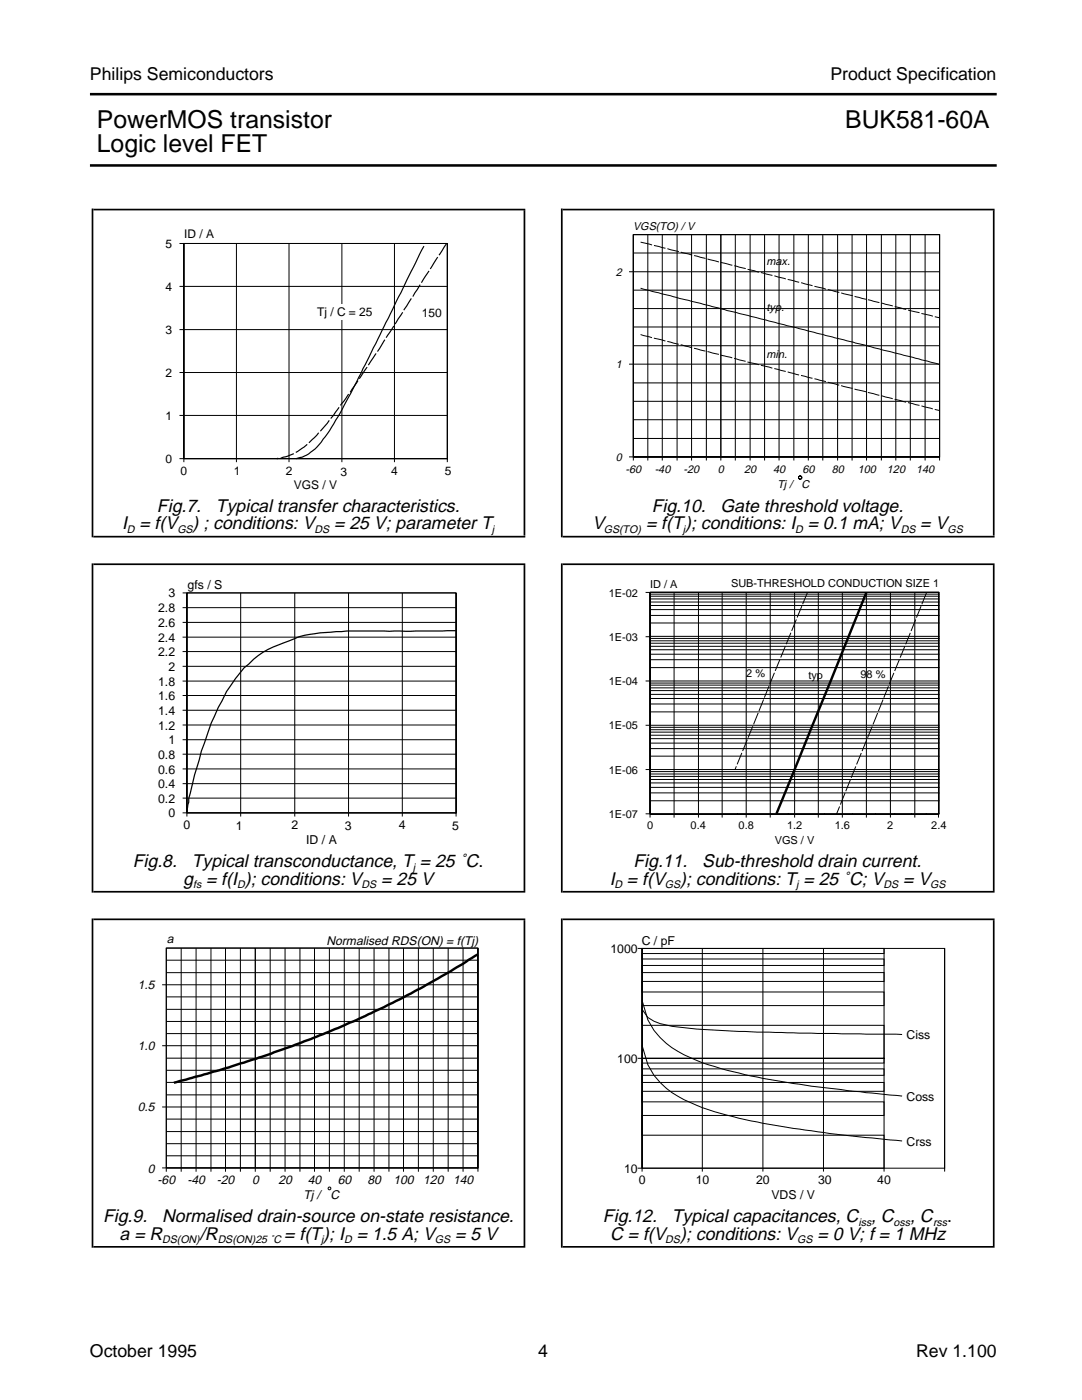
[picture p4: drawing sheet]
<svg xmlns="http://www.w3.org/2000/svg" width="216mm" height="279mm" viewBox="0 0 216 279" stroke-linecap="round" stroke-linejoin="round" font-family="sans-serif">
<g fill="none" stroke="#000" stroke-width=".2">
<path d="M35.8 48.6h53.5v43.6M35.8 57.2h53.5M36.7 48.6h52.6v42.9h-52.6zM36.7 48.6v43.6M47.2 48.6v43.6M57.7 48.6v43.6M68.2 48.6v43.6M78.7 48.6v43.6M35.8 65.8h53.5M35.8 74.3h53.5M35.8 82.9h53.5M35.8 91.5h53.5"/>
<path d="M55.2 91.5h.1"/>
</g>
<path d="M84.6 49.1l-9.2 18.6a240.2 240.2 0 0 1-9.6 18.2 16.2 16.2 0 0 1-4.2 4.7l-1.3 .6-1.2 .3" fill="none" stroke="#000" stroke-width=".23"/>
<path d="M89.1 48.6l-15.1 23.4a117 117 0 0 1-10.8 14.9 15.3 15.3 0 0 1-6.3 4.3l-1.7 .3" fill="none" stroke="#000" stroke-width=".23" stroke-dasharray="2.8 .5" stroke-linecap="butt"/>
<g fill="#fff">
<path d="M74.9 44.2h14.8v3.4h-14.8z" fill-rule="evenodd"/>
<path d="M63.1 60.7h11.9v3h-11.9z" fill-rule="evenodd"/>
</g>
<g fill="none" stroke="#000" stroke-width=".2">
<path d="M125.5 54.2h62M126.4 46.8h61.1v44.4h-61.1zM126.4 46.8v45.1M126.4 46.8h61.1v45.1M126.4 50.5h61.1M126.4 57.9h61.1M127.8 57.5l59.7 15.2M129.3 46.8v45.1M132.2 46.8v45.1M135.1 46.8v45.1M138 46.8v45.1M140.9 46.8v45.1"/>
<path d="M143.8 46.8v45.1M146.7 46.8v45.1M149.7 46.8v45.1M152.6 46.8v45.1M155.5 46.8v45.1M158.4 46.8v45.1M161.3 46.8v45.1M164.2 46.8v45.1M167.1 46.8v45.1M170 46.8v45.1M172.9 46.8v45.1M175.9 46.8v45.1"/>
<path d="M178.8 46.8v45.1M181.6 46.8v45.1M184.6 46.8v45.1M125.5 72.7h62M126.4 61.6h61.1M126.4 65.3h61.1M126.4 69h61.1M126.4 76.4h61.1M125.5 91.2h62M126.4 80.1h61.1M126.4 83.8h61.1M126.4 87.5h61.1"/>
<path d="M36.4 118.3h54.6v44.7M37.3 118.3h53.7v43.9h-53.7zM37.3 118.3v44.7M48 118.3v44.7M58.8 118.3v44.7M69.5 118.3v44.7M80.3 118.3v44.7M36.4 121.3h54.6M36.4 124.2h54.6M36.4 127.2h54.6M36.4 130h54.6M36.4 133h54.6"/>
<path d="M36.4 135.9h54.6M36.4 138.8h54.6M36.4 141.7h54.6M36.4 144.7h54.6M36.4 147.6h54.6M36.4 150.5h54.6M36.4 153.5h54.6M36.4 156.4h54.6M36.4 159.3h54.6M36.4 162.2h54.6M37.3 162.2h.1"/>
<circle cx="159.7" cy="95.3" r=".33"/>
</g>
<path d="M127.8 48.3l59.7 15.1M127.8 66.8l59.7 15.1" fill="none" stroke="#000" stroke-width=".2" stroke-dasharray="2.4 .4" stroke-linecap="butt"/>
<path d="M91 125.9h-21.8l-1.1 .2a34.2 34.2 0 0 0-8.5 1l-1 .4a24 24 0 0 0-8 4.1l-1.9 1.7a36.7 36.7 0 0 0-5.2 7.9 79.1 79.1 0 0 0-4.2 12.1 57 57 0 0 0-2 8.9" fill="none" stroke="#000" stroke-width=".25"/>
<path d="M76.4 115.1h14.7v2.8h-14.7z" fill-rule="evenodd" fill="#fff"/>
<g fill="none" stroke="#000" stroke-width=".2">
<path d="M128.8 118.2h.9M129.7 118.2h57.6v44.2h-57.6zM129.7 119.5h57.7M129.7 119h57.7M129.7 118.6h57.7M134.5 118.2v45M139.4 118.2v45M144.1 118.2v45M148.9 118.2v45M153.7 118.2v45M158.6 118.2v45M163.3 118.2v45"/>
<path d="M168.1 118.2v45M172.9 118.2v45M177.7 118.2v45M182.5 118.2v45M187.3 118.2v45M128.8 127.1h.9M128.8 135.9h58.6M129.7 139.4h57.7M129.7 138.6h57.7M129.7 137.8h57.7M129.7 137.3h57.7M129.7 136.7h57.7"/>
<path d="M129.7 136.3h57.7M129.7 133.2h57.7M129.7 131.7h57.7M129.7 130.6h57.7M129.7 129.7h57.7M129.7 129h57.7M129.7 128.4h57.7M129.7 127.9h57.7M129.7 127.4h57.7M129.7 127h57.7M129.7 124.3h57.7M129.7 122.8h57.7"/>
<path d="M129.7 121.7h57.7M129.7 120.8h57.7M129.7 120.2h57.7M128.8 144.7h58.6M128.8 153.6h58.6M129.7 159.8h57.7M129.7 158.2h57.7M129.7 157.1h57.7M129.7 156.2h57.7M129.7 155.6h57.7M129.7 154.9h57.7M129.7 154.5h57.7"/>
<path d="M129.7 154h57.7M129.7 150.9h57.7M129.7 149.4h57.7M129.7 148.3h57.7M129.7 147.4h57.7M129.7 146.7h57.7M129.7 146.1h57.7M129.7 145.6h57.7M129.7 145.2h57.7M129.7 142.1h57.7M129.7 140.5h57.7M128.8 162.4h.9"/>
<path d="M129.7 162.5h.1M129.7 162.5h57.7v-44.3h-57.7v45M147 162.5h.1M157.2 162.5h.1M164.4 162.5h.1M170 162.5h.1M174.6 162.5h.1M178.4 162.5h.1M181.8 162.5h.1M184.7 162.5h.1M32.4 196.5h63M33.2 189.2h62.2v43.9h-62.2z"/>
<path d="M33.2 191.6h62.2M33.2 194.1h62.2M33.2 199h62.2M36.2 189.2v44.6M39.1 189.2v44.6M42.1 189.2v44.6M45 189.2v44.6M48 189.2v44.6M50.9 189.2v44.6M53.9 189.2v44.6M56.9 189.2v44.6M59.9 189.2v44.6"/>
<path d="M62.8 189.2v44.6M65.7 189.2v44.6M68.7 189.2v44.6M71.7 189.2v44.6M74.6 189.2v44.6M77.6 189.2v44.6M80.5 189.2v44.6M83.5 189.2v44.6M86.5 189.2v44.6M89.4 189.2v44.6M92.4 189.2v44.6M127.2 189.3h.9"/>
<path d="M128.1 189.3h60.4v43.8h-60.4zM128.1 199.7l1.2 3.8a15.3 15.3 0 0 0 7.2 7 59.4 59.4 0 0 0 14.6 4.4l6 1.1a328.9 328.9 0 0 0 22.9 2.7M128.1 189.3h48.3v1h-48.3v1.1h48.3v1.3h-48.3v1.4h48.3v1.8h-48.3v2.1h48.3v2.7h-48.3v3.9h48.3v6.6h-48.3h48.3v1h-48.3v1.1h48.3v1.3h-48.3v1.4h48.3v1.8h-48.3v2.1h48.3v2.7h-48.3v4h48.3v6.5h-49.2M128.1 189.3v44.5M140.1 189.3v44.5M152.2 189.3v44.5M164.3 189.3v44.5M176.4 189.3v44.5M188.5 189.3v44.5M32.4 208.7h63M33.2 201.4h62.2M33.2 203.9h62.2"/>
<path d="M33.2 206.3h62.2M33.2 211.2h62.2M33.2 213.6h62.2M33.2 216h62.2M33.2 218.5h62.2M127.2 211.2h.9M128.1 201.4l1.2 1.7a11.6 11.6 0 0 0 6 1.9l3.7 .4 12.1 .6 28.9 .5M128.1 208.6l1.2 3.9a15.3 15.3 0 0 0 7.2 7 61.2 61.2 0 0 0 14.6 4.4l6 1.1a314 314 0 0 0 22.9 2.7M32.4 220.9h63M32.4 233.1h63M33.2 233.8v-44.6h62.2v44.6M33.2 223.3h62.2"/>
<path d="M33.2 225.8h62.2M33.2 228.2h62.2M33.2 230.7h62.2"/>
<circle cx="65.7" cy="237.2" r=".28"/>
</g>
<path d="M172.9 118.2l-18 44.2M95.4 190.5l-7.9 4.7-8.5 4.6a222.7 222.7 0 0 1-44.3 16.3" fill="none" stroke="#000" stroke-width=".48"/>
<path d="M161.1 118.3l-14.5 35.3M184.9 118.3l-18 44.2" fill="none" stroke="#000" stroke-width=".2" stroke-dasharray="2.5 .4" stroke-linecap="butt"/>
<path d="M174 186.2h14.4v2.5h-14.4z" fill-rule="evenodd" fill="#fff"/>
<path d="M18.6 41.8h86.2M112.3 41.8h86.2M18.6 112.6h86.2M18.6 107.1h86.2M112.3 112.6h86.2M112.3 107.1h86.2M18.6 178h86.2M112.3 178h86.2M18.6 183.5h86.2M112.3 183.5h86.2M18.6 248.8h86.2M112.3 248.8h86.2" fill="none" stroke="#000" stroke-width=".34"/>
<path d="M104.5 145.3h.3M198.1 145.3h.4M104.5 216.2h.3M198.1 216.2h.4" fill="none" stroke="#000" stroke-width="65" stroke-linecap="butt"/>
<path d="M18.3 145.3h.3M111.9 145.3h.4M18.3 216.2h.3M111.9 216.2h.4" fill="none" stroke="#000" stroke-width="65.7" stroke-linecap="butt"/>
<path d="M104.5 74.4h.3M198.1 74.4h.4" fill="none" stroke="#000" stroke-width="64.9" stroke-linecap="butt"/>
<path d="M18.3 74.4h.3M111.9 74.4h.4" fill="none" stroke="#000" stroke-width="65.6" stroke-linecap="butt"/>
<path d="M17.9 18.8h181M17.9 33h181" fill="none" stroke="#000" stroke-width=".51"/>
<g font-size="4.9">
<text x="19.3" y="25.5">PowerMOS transistor</text>
<text x="168.7" y="25.5">BUK581-60A</text>
<text x="19.3" y="30.4">Logic level FET</text>
</g>
<g font-size="3.6">
<text x="24.4" y="105.7">I = f(V</text>
<text x="31.3" y="102.2">Fig.7.</text>
<text x="38.4" y="105.7">) ; conditions: V</text>
<text x="43.1" y="102.2">Typical transfer characteristics.</text>
<text x="66.7" y="105.7">= 25 V; parameter T</text>
<text x="118.2" y="105.7">V</text>
<text x="128.9" y="105.7">= f(T); conditions: I = 0.1 mA; V</text>
<text x="130.1" y="102.2">Fig.10.</text>
<text x="143.8" y="102.2">Gate threshold voltage.</text>
<text x="183.6" y="105.7">= V</text>
<text x="26.5" y="173.1">Fig.8.</text>
<text x="38.3" y="173.1">Typical transconductance, T = 25 ˚C.</text>
<text x="126.4" y="173.1">Fig.11.</text>
<text x="140.1" y="173.1">Sub-threshold drain current.</text>
<text x="36.6" y="176.5">g</text>
<text x="41.1" y="176.5">= f(I ); conditions: V</text>
<text x="76.1" y="176.5">= 25 V</text>
<text x="121.7" y="176.5">I = f(V</text>
<text x="135.7" y="176.5">); conditions: T = 25 ˚C; V</text>
<text x="180.2" y="176.5">= V</text>
<text x="20.6" y="243.8">Fig.9.</text>
<text x="32.3" y="243.8">Normalised drain-source on-state resistance.</text>
<text x="120.3" y="243.8">Fig.12.</text>
<text x="134" y="243.8">Typical capacitances, C</text>
<text x="173.8" y="243.8">, C</text>
<text x="181.6" y="243.8">, C</text>
<text x="23.9" y="247.4">a = R</text>
<text x="39.9" y="247.4">/R</text>
<text x="56.7" y="247.4">= f(T); I</text>
<text x="71.2" y="247.4">= 1.5 A; V</text>
<text x="90.8" y="247.4">= 5 V</text>
<text x="121.8" y="247.4">C = f(V</text>
<text x="135.7" y="247.4">); conditions: V</text>
<text x="163.1" y="247.4">= 0 V; f = 1 MHz</text>
</g>
<g font-size="3.5">
<text x="17.9" y="16">Philips Semiconductors</text>
<text x="165.7" y="16">Product Specification</text>
<text x="189" y="243.8">.</text>
<text x="17.9" y="270.8">October 1995</text>
<text x="107.4" y="270.8">4</text>
<text x="182.8" y="270.8">Rev 1.100</text>
</g>
<g font-size="2.5">
<text x="33.6" y="119.2">3</text>
<text x="37.4" y="117.5">gfs / S</text>
<text x="31.5" y="122.2">2.8</text>
<text x="31.5" y="125.1">2.6</text>
<text x="31.5" y="128.1">2.4</text>
<text x="31.5" y="130.9">2.2</text>
<text x="31.5" y="136.8">1.8</text>
<text x="33.6" y="133.9">2</text>
<text x="31.5" y="139.7">1.6</text>
<text x="31.5" y="142.7">1.4</text>
<text x="31.5" y="145.6">1.2</text>
<text x="33.6" y="148.5">1</text>
<text x="31.5" y="151.4">0.8</text>
<text x="31.5" y="154.4">0.6</text>
<text x="31.5" y="157.3">0.4</text>
<text x="31.5" y="160.2">0.2</text>
<text x="33.6" y="163.1">0</text>
<text x="36.6" y="165.5">0</text>
<text x="47" y="165.7">1</text>
<text x="58.1" y="165.5">2</text>
<text x="68.8" y="165.6">3</text>
<text x="79.6" y="165.5">4</text>
<text x="90.2" y="165.6">5</text>
<text x="61.1" y="168.4">ID / A</text>
<text x="33.3" y="188.2">a</text>
<text x="65.1" y="188.7">Normalised RDS(ON) = f(Tj)</text>
<text x="27.5" y="197.4">1.5</text>
<text x="27.5" y="209.6">1.0</text>
<text x="27.5" y="221.8">0.5</text>
<text x="29.5" y="234.1">0</text>
<text x="31.5" y="236.3">-60</text>
<text x="37.4" y="236.3">-40</text>
<text x="43.3" y="236.3">-20</text>
<text x="50.3" y="236.3">0</text>
<text x="55.6" y="236.3">20</text>
<text x="60.5" y="239.2">Tj /</text>
<text x="61.4" y="236.3">40</text>
<text x="65.9" y="239.2">C</text>
<text x="67.4" y="236.3">60</text>
<text x="73.3" y="236.3">80</text>
<text x="78.5" y="236.3">100</text>
<text x="84.5" y="236.3">120</text>
<text x="90.4" y="236.3">140</text>
</g>
<g font-size="2.4">
<text x="36.7" y="47.5">ID / A</text>
<text x="33" y="49.5">5</text>
<text x="33" y="58">4</text>
<text x="63.3" y="63">Tj / C = 25</text>
<text x="84.2" y="63.2">150</text>
<text x="33" y="66.7">3</text>
<text x="33" y="75.2">2</text>
<text x="33" y="83.8">1</text>
<text x="33" y="92.4">0</text>
<text x="36" y="94.7">0</text>
<text x="46.7" y="94.8">1</text>
<text x="57" y="94.7">2</text>
<text x="67.9" y="94.9">3</text>
<text x="78.1" y="94.7">4</text>
<text x="88.7" y="94.8">5</text>
<text x="58.7" y="97.5">VGS / V</text>
<text x="121.8" y="190.2">1000</text>
<text x="128.1" y="188.5">C / pF</text>
<text x="180.9" y="207.4">Ciss</text>
<text x="123.2" y="212.1">100</text>
<text x="180.9" y="219.7">Coss</text>
<text x="180.9" y="228.6">Crss</text>
<text x="124.5" y="234">10</text>
<text x="127.4" y="236.4">0</text>
<text x="138.8" y="236.4">10</text>
<text x="150.9" y="236.4">20</text>
<text x="153.9" y="239.2">VDS / V</text>
<text x="163.2" y="236.4">30</text>
<text x="175" y="236.4">40</text>
</g>
<g font-size="2.2">
<text x="126.3" y="45.9">VGS(TO) / V</text>
<text x="153" y="52.9">max.</text>
<text x="122.9" y="55">2</text>
<text x="153" y="62.1">typ.</text>
<text x="153" y="71.4">min.</text>
<text x="122.9" y="73.5">1</text>
<text x="122.9" y="92">0</text>
<text x="124.8" y="94.4">-60</text>
<text x="130.6" y="94.4">-40</text>
<text x="136.4" y="94.4">-20</text>
<text x="143.2" y="94.4">0</text>
<text x="148.5" y="94.4">20</text>
<text x="154.3" y="94.4">40</text>
<text x="160.1" y="94.4">60</text>
<text x="166" y="94.4">80</text>
<text x="171.1" y="94.4">100</text>
<text x="177" y="94.4">120</text>
<text x="182.8" y="94.4">140</text>
<text x="155.1" y="97.4">Tj /</text>
<text x="159.9" y="97.4">C</text>
<text x="25.3" y="106.4">D</text>
<text x="35.4" y="106.4">GS</text>
<text x="62.7" y="106.4">DS</text>
<text x="98.1" y="106.4">j</text>
<text x="120.5" y="106.4">GS(TO)</text>
<text x="136.2" y="106.4">j</text>
<text x="158.7" y="106.4">D</text>
<text x="179.7" y="106.4">DS</text>
<text x="189.1" y="106.4">GS</text>
<text x="121.5" y="119">1E-02</text>
<text x="129.7" y="117.3">ID / A</text>
<text x="145.9" y="117.1">SUB-THRESHOLD CONDUCTION SIZE 1</text>
<text x="121.5" y="127.9">1E-03</text>
<text x="121.5" y="136.7">1E-04</text>
<text x="148.9" y="135.2">2 %</text>
<text x="161.3" y="135.4">typ</text>
<text x="171.7" y="135.3">98 %</text>
<text x="121.5" y="145.6">1E-05</text>
<text x="121.5" y="154.4">1E-06</text>
<text x="121.5" y="163.2">1E-07</text>
<text x="129.2" y="165.5">0</text>
<text x="137.8" y="165.5">0.4</text>
<text x="147.4" y="165.5">0.8</text>
<text x="157" y="165.5">1.2</text>
<text x="166.6" y="165.5">1.6</text>
<text x="177.1" y="165.5">2</text>
<text x="185.8" y="165.5">2.4</text>
<text x="82.4" y="173.7">j</text>
<text x="154.6" y="168.4">VGS / V</text>
<text x="38.5" y="177.3">fs</text>
<text x="47.3" y="177.3">D</text>
<text x="72.1" y="177.3">DS</text>
<text x="122.6" y="177.3">D</text>
<text x="132.7" y="177.3">GS</text>
<text x="158.8" y="177.3">j</text>
<text x="176.3" y="177.3">DS</text>
<text x="185.6" y="177.3">GS</text>
<text x="171.3" y="244.6">iss</text>
<text x="178.3" y="244.6">oss</text>
<text x="186.2" y="244.6">rss</text>
<text x="32.3" y="248.1">DS(ON)</text>
<text x="43.4" y="248.1">DS(ON)25 ˚C</text>
<text x="64.1" y="248.1">j</text>
<text x="68.7" y="248.1">D</text>
<text x="86.8" y="248.1">GS</text>
<text x="132.8" y="248.1">DS</text>
<text x="159.1" y="248.1">GS</text>
</g>
</svg>
